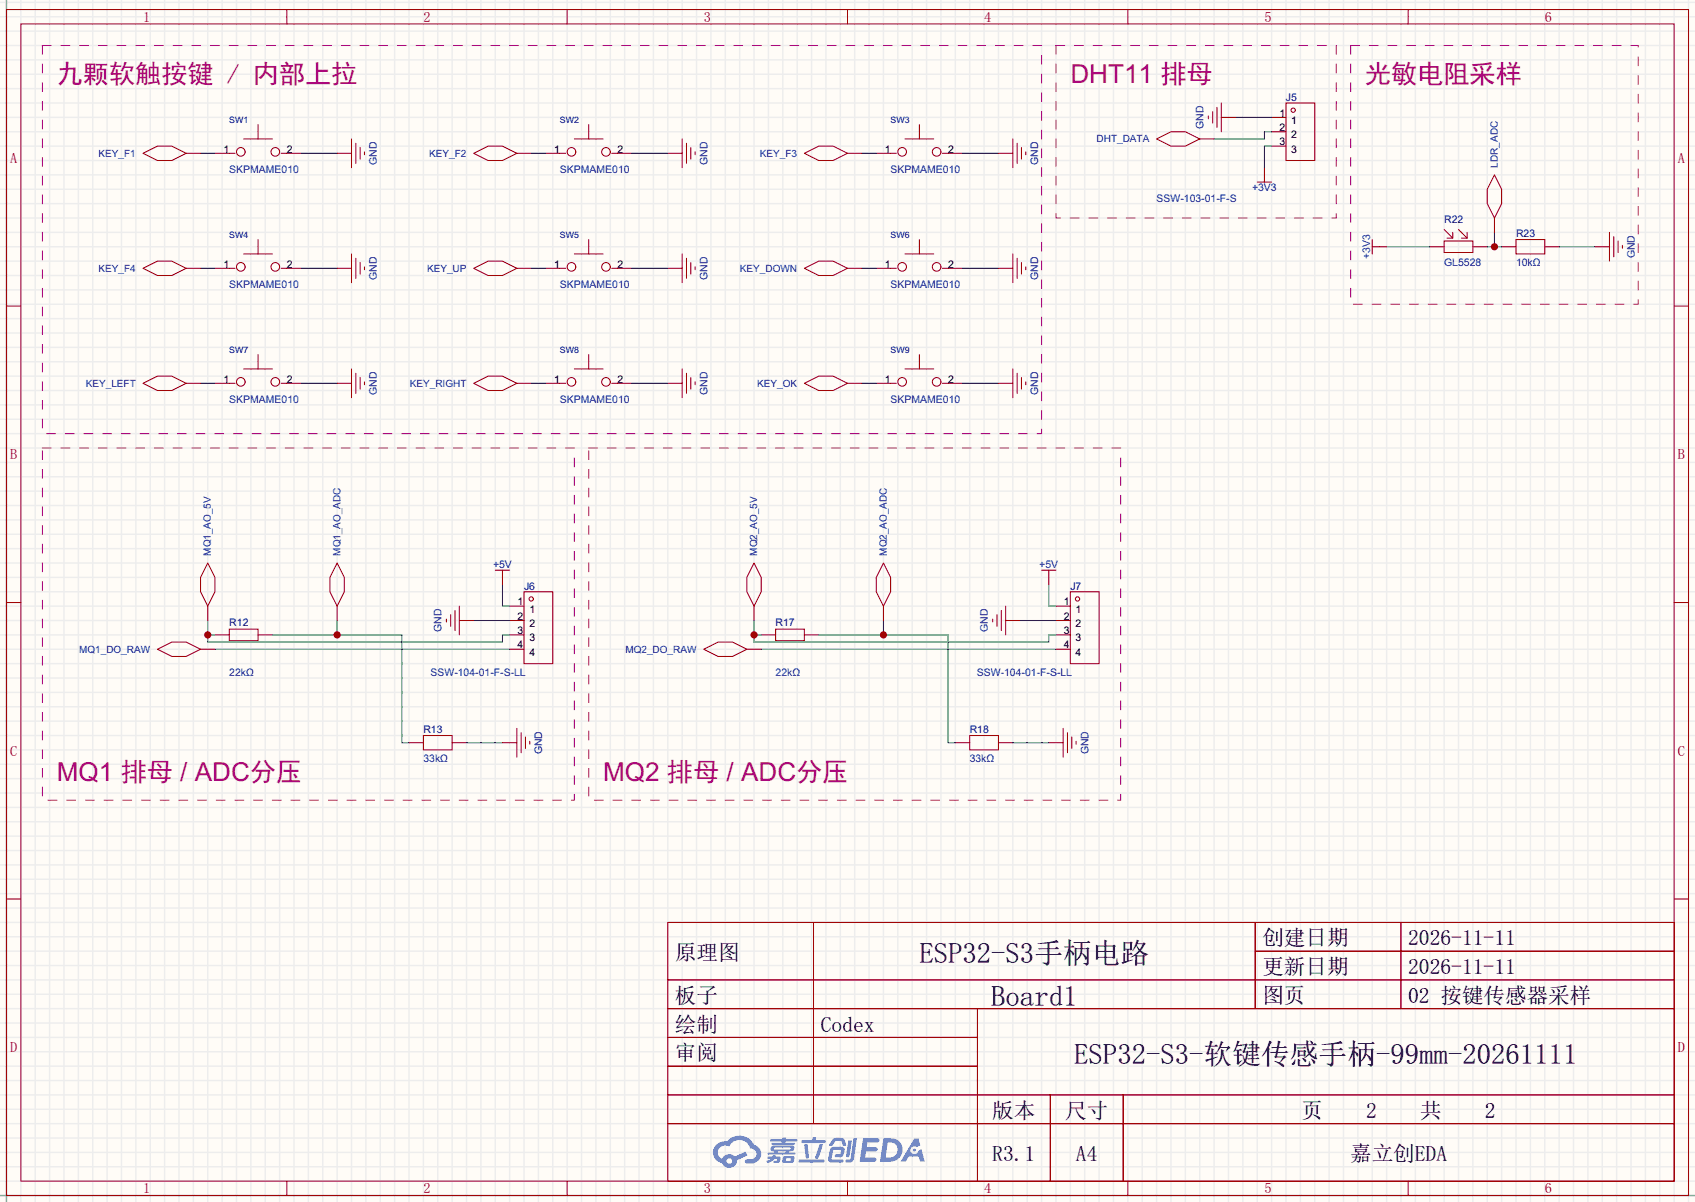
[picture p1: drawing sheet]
<svg xmlns="http://www.w3.org/2000/svg" width="299mm" height="212mm" viewBox="0 0 299 212" stroke-linecap="round" stroke-linejoin="round" font-family="sans-serif">
<path d="M0 0h299.5v212.4h-299.5z" fill="#fffcf7"/>
<g fill="none" stroke="#ededed" stroke-width=".25">
<path d="M0 .4h299.5M0 3h299.5M0 5.5h299.5M0 8h299.5M0 10.6h299.5M0 13.1h299.5M0 15.7h299.5M0 18.2h299.5M1.1 0v212.4M3.7 0v212.4M6.2 0v212.4M8.8 0v212.4"/>
<path d="M11.3 0v212.4M13.8 0v212.4M16.4 0v212.4M18.9 0v212.4M21.5 0v212.4M24 0v212.4M26.5 0v212.4M29.1 0v212.4M31.6 0v212.4M34.2 0v212.4M36.7 0v212.4M39.2 0v212.4"/>
<path d="M41.8 0v212.4M44.3 0v212.4M46.9 0v212.4M49.4 0v212.4M51.9 0v212.4M54.5 0v212.4M57 0v212.4M59.6 0v212.4M62.1 0v212.4M64.6 0v212.4M67.2 0v212.4M69.7 0v212.4"/>
<path d="M72.3 0v212.4M74.8 0v212.4M77.3 0v212.4M79.9 0v212.4M82.4 0v212.4M85 0v212.4M87.5 0v212.4M90 0v212.4M92.6 0v212.4M95.1 0v212.4M97.7 0v212.4M100.2 0v212.4"/>
<path d="M102.7 0v212.4M105.3 0v212.4M107.8 0v212.4M110.4 0v212.4M112.9 0v212.4M115.4 0v212.4M118 0v212.4M120.5 0v212.4M123.1 0v212.4M125.6 0v212.4M128.1 0v212.4M130.7 0v212.4"/>
<path d="M133.2 0v212.4M135.8 0v212.4M138.3 0v212.4M140.8 0v212.4M143.4 0v212.4M145.9 0v212.4M148.5 0v212.4M151 0v212.4M153.5 0v212.4M156.1 0v212.4M158.6 0v212.4M161.2 0v212.4"/>
<path d="M163.7 0v212.4M166.2 0v212.4M168.8 0v212.4M171.3 0v212.4M173.9 0v212.4M176.4 0v212.4M178.9 0v212.4M181.5 0v212.4M184 0v212.4M186.6 0v212.4M189.1 0v212.4M191.6 0v212.4"/>
<path d="M194.2 0v212.4M196.7 0v212.4M199.3 0v212.4M201.8 0v212.4M204.3 0v212.4M206.9 0v212.4M209.4 0v212.4M212 0v212.4M214.5 0v212.4M217 0v212.4M219.6 0v212.4M222.1 0v212.4"/>
<path d="M224.7 0v212.4M227.2 0v212.4M229.7 0v212.4M232.3 0v212.4M234.8 0v212.4M237.4 0v212.4M239.9 0v212.4M242.4 0v212.4M245 0v212.4M247.5 0v212.4M250.1 0v212.4M252.6 0v212.4"/>
<path d="M255.1 0v212.4M257.7 0v212.4M260.2 0v212.4M262.8 0v212.4M265.3 0v212.4M267.8 0v212.4M270.4 0v212.4M272.9 0v212.4M275.5 0v212.4M278 0v212.4M280.5 0v212.4M283.1 0v212.4"/>
<path d="M285.6 0v212.4M288.2 0v212.4M290.7 0v212.4M293.2 0v212.4M295.8 0v212.4M298.3 0v212.4M0 20.7h299.5M0 23.3h299.5M0 25.8h299.5M0 28.4h299.5M0 30.9h299.5M0 33.4h299.5"/>
<path d="M0 36h299.5M0 38.5h299.5M0 41.1h299.5M0 43.6h299.5M0 46.1h299.5M0 48.7h299.5M0 51.2h299.5M0 53.8h299.5M0 56.3h299.5M0 58.8h299.5M0 61.4h299.5M0 63.9h299.5"/>
<path d="M0 66.5h299.5M0 69h299.5M0 71.5h299.5M0 74.1h299.5M0 76.6h299.5M0 79.2h299.5M0 81.7h299.5M0 84.2h299.5M0 86.8h299.5M0 89.3h299.5M0 91.9h299.5M0 94.4h299.5"/>
<path d="M0 96.9h299.5M0 99.5h299.5M0 102h299.5M0 104.6h299.5M0 107.1h299.5M0 109.6h299.5M0 112.2h299.5M0 114.7h299.5M0 117.3h299.5M0 119.8h299.5M0 122.3h299.5M0 124.9h299.5"/>
<path d="M0 127.4h299.5M0 130h299.5M0 132.5h299.5M0 135h299.5M0 137.6h299.5M0 140.1h299.5M0 142.7h299.5M0 145.2h299.5M0 147.7h299.5M0 150.3h299.5M0 152.8h299.5M0 155.4h299.5"/>
<path d="M0 157.9h299.5M0 160.4h299.5M0 163h299.5M0 165.5h299.5M0 168.1h299.5M0 170.6h299.5M0 173.1h299.5M0 175.7h299.5M0 178.2h299.5M0 180.8h299.5M0 183.3h299.5M0 185.8h299.5"/>
<path d="M0 188.4h299.5M0 190.9h299.5M0 193.5h299.5M0 196h299.5M0 198.5h299.5M0 201.1h299.5M0 203.6h299.5M0 206.2h299.5M0 208.7h299.5M0 211.2h299.5"/>
</g>
<path d="M1.1 0v212.4M0 211.2h299.5" fill="none" stroke="#999" stroke-width=".25"/>
<g fill="none" stroke="#a10000" stroke-width=".18">
<path d="M1.1 1.7h297.2v209.5h-297.2zM3.7 4.2h292.1v204.5h-292.1zM50.7 1.7v2.5M100.2 1.7v2.5M149.7 1.7v2.5M199.3 1.7v2.5M248.8 1.7v2.5M1.1 54.1h2.6M295.8 54.1h2.5M1.1 106.5h2.6M295.8 106.5h2.5M1.1 158.9h2.6"/>
<path d="M295.8 158.9h2.5M118 163h177.8v45.7h-177.8zM118 173.1h177.8M118 178.2h177.8M143.7 163v35.5M172.7 178.2v30.5M221.8 163v15.2M221.8 168.1h74M247.5 163v15.2M118 183.3h54.7M118 193.5h177.8M118 188.4h54.7"/>
<path d="M118 198.5h177.8M185.6 193.5v15.2M198.4 193.5v15.2M50.7 208.7v2.5M100.2 208.7v2.5M149.7 208.7v2.5M199.3 208.7v2.5M248.8 208.7v2.5"/>
</g>
<g fill="#5487ff">
<path d="M152.5 201.1h1.6a1.34 1.34 0 0 1 1.2 .2 .37 .37 0 0 1-.3 .5h-1.7l-.2 .9h1.6a.37 .37 0 0 1 .4 .4 .37 .37 0 0 1-.4 .3h-1.7l-.2 1.1h.8a1.26 1.26 0 0 1 1.2 .2 .36 .36 0 0 1-.3 .6h-2.6z"/>
<path d="M161.5 201.2h.8l.3 1.2-.6 .3a.72 .72 0 0 0-1.1 .2 .72 .72 0 0 0 .3 1 .72 .72 0 0 0 1-.4l.1-.2 .5-.2 .6 2.1h-.8l-.3-.8h-1.8l-.5 .8h-.9z"/>
<path d="M149.9 201.5h.6l-.4 2.7a.31 .31 0 0 1-.3 .3 .31 .31 0 0 1-.3-.3z"/>
<path d="M150.8 201.1h.6l-.5 3.6a.97 .97 0 0 1-1.5 .5l.1-.3h.6l.2-.2z"/>
<path d="M147.1 201.3l.5-.2h1.3l.3 .4 .3 .8-.1 .2h-.5l-.3-.9h-.8l-.2 .1-.6 .8-.5-.1v-.1z"/>
<path d="M146.8 202.9l.4-.3h1.5a.69 .69 0 0 1 .5 .5 .69 .69 0 0 1-.1 .7 .74 .74 0 0 1-.8 .7h-.6a.27 .27 0 0 1-.2-.3 .27 .27 0 0 1 .3-.3h.6l.2-.7h-1.4l-.3 1.6 1.9 .1a.28 .28 0 0 1 .2 .3 .28 .28 0 0 1-.3 .2h-1.9l-.4-.3-.1-.4z"/>
<path d="M141.1 204.9h4.3a.28 .28 0 0 1 .3 .3 .28 .28 0 0 1-.3 .2h-4.2l-.1-.1z"/>
<path d="M144.8 202.2h.6l-.8 2.4a.3 .3 0 0 1-.4 .2 .3 .3 0 0 1-.2-.3z"/>
<path d="M142.1 202.2h.6l.2 2.2-.2 .3-.4-.2z"/>
<path d="M141.7 201.4h1.8l.2-.5h.5l-.1 .5h1.5a.27 .27 0 0 1 .3 .3 .27 .27 0 0 1-.3 .3h-3.8l-.2-.2z"/>
<path d="M135.7 204.3h.8v-.1l.6-.1-.1 .2 .8 .1a.7 .7 0 0 1-.5 1.1h-.6v-.4l.6-.1v-.2l-.4-.1a2.13 2.13 0 0 1-1.3 .8l-.2-.4 .8-.3h-.6z"/>
<path d="M136.1 201.3h2.1l.1-.3h.6l-.1 .3h1.9l.2 .2-.2 .2h-1.9l-.1 .2h1.6l.2 .2-.2 .2h-3.9l-.1-.2v-.2h1.8v-.2h-1.9l-.1-.1z"/>
<path d="M156.1 201.1l-.6 4.2h1.4a2.14 2.14 0 0 0 2.6-2.2 2.14 2.14 0 0 0-2.7-2zM156.8 201.8a1.37 1.37 0 0 1 1.8 1.2 1.37 1.37 0 0 1-1.5 1.5h-.7z"/>
<path d="M136.3 202.6a.47 .47 0 0 0-.2 .6 .47 .47 0 0 0 .6 .2l.1 .2h-1.1l-.1 .4h4.7l.2-.1-.1-.3h-1l.1-.2a.6 .6 0 0 0 .7-.2 .6 .6 0 0 0 0-.7l-3.5-.1zM136.8 202.8h2.8l.1 .1-.1 .2h-2.8zM137.4 203.4h1.4l-.1 .2h-1.2z"/>
<path d="M138.4 204.4a.9 .9 0 0 0-.1 1 2.48 2.48 0 0 0 1.9-.1 .84 .84 0 0 0 0-1h-1.4zM138.9 204.7l.7-.1 .1 .1v.3l-.2 .1h-.7z"/>
<path d="M126.6 202.2a1.91 1.91 0 0 0-.5 2 1.91 1.91 0 0 0 1.5 1.3 1.35 1.35 0 0 0 1.5 .9 1.35 1.35 0 0 0 1.1-1.4l1.9-.9-.4-.6-1.8 .8a1.41 1.41 0 0 0-2.3 .4 1.25 1.25 0 0 1-.6-1.7 1.25 1.25 0 0 1 1.8-.4 1.97 1.97 0 0 1 2-1.2 1.97 1.97 0 0 1 1.8 1.5 .96 .96 0 0 1 1 .9 .96 .96 0 0 1-.9 1h-.6a.39 .39 0 0 0-.5 .3 .39 .39 0 0 0 .4 .5 1.87 1.87 0 0 0 1.9-.5 1.87 1.87 0 0 0 .4-2.1l-.7-.6-.4-.1a2.86 2.86 0 0 0-4.8-.6h-.3a2.27 2.27 0 0 0-1.5 .5zM128.4 205.2a.5 .5 0 0 1 1 0 .5 .5 0 0 1-1 0z"/>
<circle cx="161.6" cy="203.2" r=".27"/>
</g>
<g fill="none" stroke="#870000" stroke-width=".18">
<path d="M38 27.1h2.5M50.7 27.1h2.5M96.4 27.1h2.5M109.1 27.1h2.5M154.8 27.1h2.6M167.5 27.1h2.6M224.7 20.7h2.5M224.7 23.3h2.5M224.7 25.8h2.5M38 47.4h2.5M50.7 47.4h2.5M96.4 47.4h2.5"/>
<path d="M109.1 47.4h2.5M154.8 47.4h2.6M167.5 47.4h2.6M252.6 43.6h2.5M260.2 43.6h2.6M265.3 43.6h2.5M272.9 43.6h2.6M38 67.7h2.5M50.7 67.7h2.5M96.4 67.7h2.5M109.1 67.7h2.5M154.8 67.7h2.6"/>
<path d="M167.5 67.7h2.6M38 112.2h2.5M45.6 112.2h2.5M90 114.7h2.6M90 112.2h2.6M90 109.6h2.6M90 107.1h2.6M134.5 112.2h2.5M142.1 112.2h2.6M186.6 114.7h2.5M186.6 112.2h2.5M186.6 109.6h2.5"/>
<path d="M186.6 107.1h2.5M72.3 131.2h2.5M79.9 131.2h2.5M168.8 131.2h2.5M176.4 131.2h2.5"/>
</g>
<g fill="none" stroke="#a10000" stroke-width=".18">
<path d="M227.2 18.2h5.1v10.2h-5.1zM40.5 27.1h1M43.1 24.5h5M45.6 22v2.5M49.7 27.1h1M98.9 27.1h1M101.5 24.5h5.1M104 22v2.5M108.1 27.1h1M157.4 27.1h1M159.9 24.5h5.1M162.4 22v2.5"/>
<path d="M166.5 27.1h1M40.5 47.4h1M43.1 44.9h5M45.6 42.3v2.6M49.7 47.4h1M98.9 47.4h1M101.5 44.9h5.1M104 42.3v2.6M108.1 47.4h1M157.4 47.4h1M159.9 44.9h5.1M162.4 42.3v2.6"/>
<path d="M166.5 47.4h1M255.1 42.6h5.1v2h-5.1zM255.1 40.6l1.6 1.5M256.7 41.1v1h-1M257.7 40.6l1.5 1.5M259.2 41.1v1h-1M267.8 42.3h5.1v2.6h-5.1zM40.5 67.7h1M43.1 65.2h5M45.6 62.6v2.6M49.7 67.7h1M98.9 67.7h1"/>
<path d="M101.5 65.2h5.1M104 62.6v2.6M108.1 67.7h1M157.4 67.7h1M159.9 65.2h5.1M162.4 62.6v2.6M166.5 67.7h1M40.5 111.2h5.1v2h-5.1zM92.6 104.6h5.1v12.7h-5.1zM137 111.2h5.1v2h-5.1zM189.1 104.6h5.1v12.7h-5.1zM74.8 130h5.1v2.5h-5.1z"/>
<path d="M171.3 130h5.1v2.5h-5.1z"/>
<circle cx="228.5" cy="19.5" r=".38"/>
<circle cx="42.5" cy="26.8" r=".76"/>
<circle cx="48.6" cy="26.8" r=".76"/>
<circle cx="101" cy="26.8" r=".76"/>
<circle cx="107.1" cy="26.8" r=".76"/>
<circle cx="159.4" cy="26.8" r=".76"/>
<circle cx="165.5" cy="26.8" r=".76"/>
<circle cx="42.5" cy="47.2" r=".76"/>
<circle cx="48.6" cy="47.2" r=".76"/>
<circle cx="101" cy="47.2" r=".76"/>
<circle cx="107.1" cy="47.2" r=".76"/>
<circle cx="159.4" cy="47.2" r=".76"/>
<circle cx="165.5" cy="47.2" r=".76"/>
<circle cx="42.5" cy="67.5" r=".76"/>
<circle cx="48.6" cy="67.5" r=".76"/>
<circle cx="101" cy="67.5" r=".76"/>
<circle cx="107.1" cy="67.5" r=".76"/>
<circle cx="159.4" cy="67.5" r=".76"/>
<circle cx="165.5" cy="67.5" r=".76"/>
<circle cx="93.9" cy="105.8" r=".38"/>
<circle cx="190.4" cy="105.8" r=".38"/>
</g>
<path d="M224.7 23.3h-1.3v1.2h-8.9M224.7 25.8h-1.3v3.8M262.8 43.6h2.5M264 41.1v2.5" fill="none" stroke="#008700" stroke-width=".18"/>
<circle cx="264" cy="43.6" r=".63" fill="#c00"/>
<path d="M36.7 112.2h1.3M36.7 109.6v3.8h52.1v-1.2h1.2" fill="none" stroke="#008700" stroke-width=".18"/>
<circle cx="36.7" cy="112.2" r=".63" fill="#c00"/>
<path d="M48.1 112.2h22.9v19h1.3M59.6 109.6v2.6" fill="none" stroke="#008700" stroke-width=".18"/>
<circle cx="59.6" cy="112.2" r=".63" fill="#c00"/>
<path d="M88.8 103.3v3.8h1.2M133.2 112.2h1.3M133.2 109.6v3.8h52.1v-1.2h1.3" fill="none" stroke="#008700" stroke-width=".18"/>
<circle cx="133.2" cy="112.2" r=".63" fill="#c00"/>
<path d="M144.7 112.2h22.8v19h1.3M156.1 109.6v2.6" fill="none" stroke="#008700" stroke-width=".18"/>
<circle cx="156.1" cy="112.2" r=".63" fill="#c00"/>
<g fill="none" stroke="#008700" stroke-width=".18">
<path d="M35.4 27.1h2.6M53.2 27.1h6.4M93.9 27.1h2.5M111.6 27.1h6.4M152.3 27.1h2.5M170.1 27.1h6.3M218.3 20.7h6.4M35.4 47.4h2.6M53.2 47.4h6.4M93.9 47.4h2.5M111.6 47.4h6.4M152.3 47.4h2.5"/>
<path d="M170.1 47.4h6.3M245 43.6h7.6M275.5 43.6h6.3M35.4 67.7h2.6M53.2 67.7h6.4M93.9 67.7h2.5M111.6 67.7h6.4M152.3 67.7h2.5M170.1 67.7h6.3M38 114.7h52M83.7 109.6h6.3M134.5 114.7h52.1"/>
<path d="M180.2 109.6h6.4M185.3 103.3v3.8h1.3M82.4 131.2h6.4M178.9 131.2h6.4"/>
</g>
<g fill="none" stroke="#870000" stroke-width=".18">
<path d="M32.9 27.1h2.5M59.6 27.1h2.5M91.3 27.1h2.6M118 27.1h2.5M149.7 27.1h2.6M176.4 27.1h2.5M212 24.5h2.5M215.8 20.7h2.5M223.4 29.6v1.3M264 38.5v2.6M32.9 47.4h2.5M59.6 47.4h2.5"/>
<path d="M91.3 47.4h2.6M118 47.4h2.5M149.7 47.4h2.6M176.4 47.4h2.5M243.7 43.6h1.3M281.8 43.6h2.6M32.9 67.7h2.5M59.6 67.7h2.5M91.3 67.7h2.6M118 67.7h2.5M149.7 67.7h2.6M176.4 67.7h2.5"/>
<path d="M35.4 114.7h2.6M36.7 107.1v2.5M59.6 107.1v2.5M81.2 109.6h2.5M88.8 102v1.3M132 114.7h2.5M133.2 107.1v2.5M156.1 107.1v2.5M177.7 109.6h2.5M185.3 102v1.3M88.8 131.2h2.5M185.3 131.2h2.5"/>
</g>
<g fill="none" stroke="#a10000" stroke-width=".18">
<path d="M214.2 19.7v2.1M215 19v3.5M215.8 18.2v5.1M25.3 27.1l2.5-1.3h2.6l2.5 1.3-2.5 1.3h-2.6zM62.1 24.5v5.1M62.9 25.3v3.6M63.6 26.1v2M64.4 26.8v.5M83.7 27.1l2.5-1.3h2.6l2.5 1.3-2.5 1.3h-2.6zM120.5 24.5v5.1M121.3 25.3v3.6M122 26.1v2"/>
<path d="M122.8 26.8v.5M142.1 27.1l2.6-1.3h2.5l2.5 1.3-2.5 1.3h-2.5zM178.9 24.5v5.1M179.7 25.3v3.6M180.5 26.1v2M181.2 26.8v.5M204.3 24.5l2.6-1.2h2.5l2.6 1.2-2.6 1.3h-2.5zM213.5 20.5v.5M222.1 32.2h2.6M223.4 30.9v1.3M264 30.9l1.3 2.5v2.6l-1.3 2.5-1.2-2.5v-2.6zM25.3 47.4l2.5-1.3h2.6l2.5 1.3-2.5 1.3h-2.6z"/>
<path d="M62.1 44.9v5M62.9 45.6v3.6M63.6 46.4v2M64.4 47.2v.5M83.7 47.4l2.5-1.3h2.6l2.5 1.3-2.5 1.3h-2.6zM120.5 44.9v5M121.3 45.6v3.6M122 46.4v2M122.8 47.2v.5M142.1 47.4l2.6-1.3h2.5l2.5 1.3-2.5 1.3h-2.5zM178.9 44.9v5M179.7 45.6v3.6"/>
<path d="M180.5 46.4v2M181.2 47.2v.5M242.4 42.3v2.6M242.4 43.6h1.3M284.4 41.1v5M285.1 41.8v3.6M285.9 42.6v2M286.6 43.3v.6M25.3 67.7l2.5-1.2h2.6l2.5 1.2-2.5 1.3h-2.6zM62.1 65.2v5.1M62.9 66v3.5M63.6 66.7v2"/>
<path d="M64.4 67.5v.5M83.7 67.7l2.5-1.2h2.6l2.5 1.2-2.5 1.3h-2.6zM120.5 65.2v5.1M121.3 66v3.5M122 66.7v2M122.8 67.5v.5M142.1 67.7l2.6-1.2h2.5l2.5 1.2-2.5 1.3h-2.5zM178.9 65.2v5.1M179.7 66v3.5M180.5 66.7v2M181.2 67.5v.5M36.7 99.5l1.3 2.5v2.6l-1.3 2.5-1.3-2.5v-2.6z"/>
<path d="M59.6 99.5l1.2 2.5v2.6l-1.2 2.5-1.3-2.5v-2.6zM133.2 99.5l1.3 2.5v2.6l-1.3 2.5-1.2-2.5v-2.6zM156.1 99.5l1.3 2.5v2.6l-1.3 2.5-1.3-2.5v-2.6zM27.8 114.7l2.6-1.3h2.5l2.5 1.3-2.5 1.3h-2.5zM78.9 109.4v.5M79.6 108.6v2.1M80.4 107.9v3.5M81.2 107.1v5.1M87.5 100.7h2.5M88.8 100.7v1.3M124.3 114.7l2.6-1.3h2.5l2.6 1.3-2.6 1.3h-2.5zM175.4 109.4v.5"/>
<path d="M176.1 108.6v2.1M176.9 107.9v3.5M177.7 107.1v5.1M184 100.7h2.6M185.3 100.7v1.3M91.3 128.7v5.1M92.1 129.5v3.5M92.8 130.2v2M93.6 131v.5M187.8 128.7v5.1M188.6 129.5v3.5M189.4 130.2v2"/>
<path d="M190.1 131v.5"/>
</g>
<path d="M7.5 8h176.5v68.6h-176.5zM186.6 8h49.5v30.5h-49.5zM238.6 8h50.8v45.8h-50.8zM7.5 79.2h94v62.2h-94zM104 79.2h94v62.2h-94z" fill="none" stroke="#ab00ab" stroke-width=".18" stroke-dasharray="1.5 1.8"/>
<g font-size="5.1">
<text x="162.4" y="170.2">E</text>
<text x="165" y="170.2">S</text>
<text x="167.5" y="170.2">P</text>
<text x="170" y="170.2">3</text>
<text x="172.6" y="170.2">2</text>
<text x="175.1" y="170.2">-</text>
<text x="177.7" y="170.2">S</text>
<text x="180.2" y="170.2">3</text>
<text x="182.7" y="170.2">手</text>
<text x="187.8" y="170.2">柄</text>
<text x="192.9" y="170.2">电</text>
<text x="198" y="170.2">路</text>
<text x="175.1" y="177.8">Board1</text>
<text x="189.8" y="188">E</text>
<text x="192.3" y="188">S</text>
<text x="194.9" y="188">P</text>
<text x="197.4" y="188">3</text>
<text x="199.9" y="188">2</text>
<text x="202.5" y="188">-</text>
<text x="205" y="188">S</text>
<text x="207.6" y="188">3</text>
<text x="210.1" y="188">-</text>
<text x="212.6" y="188">软</text>
<text x="217.7" y="188">键</text>
<text x="222.8" y="188">传</text>
<text x="227.9" y="188">感</text>
<text x="233" y="188">手</text>
<text x="238" y="188">柄</text>
<text x="243.1" y="188">-</text>
<text x="245.7" y="188">9</text>
<text x="248.2" y="188">9</text>
<text x="250.7" y="188">m</text>
<text x="253.3" y="188">m</text>
<text x="255.8" y="188">-</text>
<text x="258.4" y="188">2</text>
<text x="260.9" y="188">0</text>
<text x="263.4" y="188">2</text>
<text x="266" y="188">6</text>
<text x="268.5" y="188">1</text>
<text x="271.1" y="188">1</text>
<text x="273.6" y="188">1</text>
<text x="276.1" y="188">1</text>
</g>
<g font-size="4.6" fill="#a0a">
<text x="10" y="14.7">九颗软触按键 / 内部上拉</text>
<text x="189.1" y="14.7">D</text>
<text x="192.4" y="14.7">HT11</text>
<text x="205" y="14.7">排</text>
<text x="209.6" y="14.7">母</text>
<text x="241.2" y="14.7">光敏电阻采样</text>
<text x="10" y="137.9">M</text>
<text x="13.9" y="137.9">Q</text>
<text x="17.5" y="137.9">1</text>
<text x="21.3" y="137.9">排母</text>
<text x="31.8" y="137.9">/</text>
<text x="34.4" y="137.9">A</text>
<text x="37.5" y="137.9">DC分压</text>
<text x="106.6" y="137.9">M</text>
<text x="110.4" y="137.9">Q</text>
<text x="114" y="137.9">2</text>
<text x="117.8" y="137.9">排母</text>
<text x="128.4" y="137.9">/</text>
<text x="130.9" y="137.9">A</text>
<text x="134" y="137.9">DC分压</text>
</g>
<g font-size="3.8">
<text x="223" y="167">创建日期</text>
<text x="248.8" y="167">2026-11-11</text>
<text x="119.3" y="169.6">原理图</text>
<text x="223" y="172.1">更新日期</text>
<text x="248.8" y="172.1">2026-11-11</text>
<text x="119.3" y="177.2">板子</text>
<text x="223" y="177.2">图页</text>
<text x="248.8" y="177.2">0</text>
<text x="250.7" y="177.2">2</text>
<text x="254.5" y="177.2">按</text>
<text x="258.3" y="177.2">键传</text>
<text x="265.9" y="177.2">感器</text>
<text x="273.5" y="177.2">采样</text>
<text x="119.3" y="182.3">绘制</text>
<text x="145" y="182.3">Codex</text>
<text x="119.3" y="187.4">审阅</text>
<text x="175.3" y="197.5">版本</text>
<text x="188.2" y="197.5">尺寸</text>
<text x="230" y="197.5">页</text>
<text x="241.4" y="197.5">2</text>
<text x="250.9" y="197.5">共</text>
<text x="262.4" y="197.5">2</text>
<text x="175.3" y="205.1">R3.1</text>
<text x="190.1" y="205.1">A4</text>
<text x="238.5" y="205.1">嘉立创EDA</text>
</g>
<g font-size="2.5" fill="#a00000">
<text x="25.3" y="3.8">1</text>
<text x="74.8" y="3.8">2</text>
<text x="124.3" y="3.8">3</text>
<text x="173.9" y="3.8">4</text>
<text x="223.4" y="3.8">5</text>
<text x="272.9" y="3.8">6</text>
<text x="1.8" y="28.8">A</text>
<text x="296.4" y="28.8">A</text>
<text x="1.8" y="81.2">B</text>
<text x="296.4" y="81.2">B</text>
<text x="1.8" y="133.5">C</text>
<text x="296.4" y="133.5">C</text>
<text x="1.8" y="185.9">D</text>
<text x="296.4" y="185.9">D</text>
<text x="25.3" y="210.9">1</text>
<text x="74.8" y="210.9">2</text>
<text x="124.3" y="210.9">3</text>
<text x="173.9" y="210.9">4</text>
<text x="223.4" y="210.9">5</text>
<text x="272.9" y="210.9">6</text>
</g>
<g font-size="1.8" fill="#000080">
<text x="227.2" y="17.8">J5</text>
<text x="255.1" y="39.4">R22</text>
<text x="267.8" y="42">R23</text>
<text x="92.6" y="104.2">J6</text>
<text x="189.1" y="104.2">J7</text>
<text x="40.5" y="110.5">R12</text>
<text x="137" y="110.5">R17</text>
<text x="74.8" y="129.6">R13</text>
<text x="171.3" y="129.6">R18</text>
</g>
<g font-size="1.8" fill="#00f">
<text x="212.6" y="22.8" transform="rotate(-90 212.6 22.8)">GND</text>
<text x="17.4" y="27.7">KEY_F1</text>
<text x="66.6" y="29.1" transform="rotate(-90 66.6 29.1)">GND</text>
<text x="75.8" y="27.7">KEY_F2</text>
<text x="125" y="29.1" transform="rotate(-90 125 29.1)">GND</text>
<text x="134.3" y="27.7">KEY_F3</text>
<text x="183.4" y="29.1" transform="rotate(-90 183.4 29.1)">GND</text>
<text x="193.7" y="25.1">DHT_DATA</text>
<text x="264.6" y="29.6" transform="rotate(-90 264.6 29.6)">LDR_ADC</text>
<text x="40.5" y="30.5">SKPMAME010</text>
<text x="98.9" y="30.5">SKPMAME010</text>
<text x="157.4" y="30.5">SKPMAME010</text>
<text x="204.3" y="35.6">SSW-103-01-F-S</text>
<text x="221.2" y="33.8">+3V3</text>
<text x="17.4" y="48">KEY_F4</text>
<text x="75.4" y="48">KEY_UP</text>
<text x="130.7" y="48">KEY_DOWN</text>
<text x="242.1" y="45.8" transform="rotate(-90 242.1 45.8)">+3V3</text>
<text x="255.1" y="47">GL5528</text>
<text x="267.8" y="47">10kΩ</text>
<text x="288.8" y="45.7" transform="rotate(-90 288.8 45.7)">GND</text>
<text x="40.5" y="50.8">SKPMAME010</text>
<text x="66.6" y="49.5" transform="rotate(-90 66.6 49.5)">GND</text>
<text x="98.9" y="50.8">SKPMAME010</text>
<text x="125" y="49.5" transform="rotate(-90 125 49.5)">GND</text>
<text x="157.4" y="50.8">SKPMAME010</text>
<text x="183.4" y="49.5" transform="rotate(-90 183.4 49.5)">GND</text>
<text x="15.2" y="68.3">KEY_LEFT</text>
<text x="40.5" y="71.2">SKPMAME010</text>
<text x="66.6" y="69.8" transform="rotate(-90 66.6 69.8)">GND</text>
<text x="72.4" y="68.3">KEY_RIGHT</text>
<text x="98.9" y="71.2">SKPMAME010</text>
<text x="125" y="69.8" transform="rotate(-90 125 69.8)">GND</text>
<text x="133.8" y="68.3">KEY_OK</text>
<text x="157.4" y="71.2">SKPMAME010</text>
<text x="183.4" y="69.8" transform="rotate(-90 183.4 69.8)">GND</text>
<text x="37.3" y="98.2" transform="rotate(-90 37.3 98.2)">MQ1_AO_5V</text>
<text x="60.1" y="98.2" transform="rotate(-90 60.1 98.2)">MQ1_AO_ADC</text>
<text x="87.1" y="100.4">+5V</text>
<text x="133.8" y="98.2" transform="rotate(-90 133.8 98.2)">MQ2_AO_5V</text>
<text x="156.7" y="98.2" transform="rotate(-90 156.7 98.2)">MQ2_AO_ADC</text>
<text x="183.6" y="100.4">+5V</text>
<text x="78" y="111.7" transform="rotate(-90 78 111.7)">GND</text>
<text x="174.5" y="111.7" transform="rotate(-90 174.5 111.7)">GND</text>
<text x="14" y="115.3">MQ1_DO_RAW</text>
<text x="40.5" y="119.4">22kΩ</text>
<text x="76.1" y="119.4">SSW-104-01-F-S-LL</text>
<text x="110.5" y="115.3">MQ2_DO_RAW</text>
<text x="137" y="119.4">22kΩ</text>
<text x="172.6" y="119.4">SSW-104-01-F-S-LL</text>
<text x="74.8" y="134.7">33kΩ</text>
<text x="95.8" y="133.3" transform="rotate(-90 95.8 133.3)">GND</text>
<text x="171.3" y="134.7">33kΩ</text>
<text x="192.3" y="133.3" transform="rotate(-90 192.3 133.3)">GND</text>
</g>
<g font-size="1.8">
<text x="226" y="20.6">1</text>
<text x="226" y="23.1">2</text>
<text x="228.1" y="21.9">1</text>
<text x="39.5" y="27">1</text>
<text x="50.7" y="27">2</text>
<text x="97.9" y="27">1</text>
<text x="109.1" y="27">2</text>
<text x="156.3" y="27">1</text>
<text x="167.5" y="27">2</text>
<text x="226" y="25.7">3</text>
<text x="228.1" y="24.4">2</text>
<text x="228.1" y="27">3</text>
<text x="39.5" y="47.3">1</text>
<text x="50.7" y="47.3">2</text>
<text x="97.9" y="47.3">1</text>
<text x="109.1" y="47.3">2</text>
<text x="156.3" y="47.3">1</text>
<text x="167.5" y="47.3">2</text>
<text x="39.5" y="67.6">1</text>
<text x="50.7" y="67.6">2</text>
<text x="97.9" y="67.6">1</text>
<text x="109.1" y="67.6">2</text>
<text x="156.3" y="67.6">1</text>
<text x="167.5" y="67.6">2</text>
<text x="91.4" y="107">1</text>
<text x="187.9" y="107">1</text>
<text x="91.4" y="112">3</text>
<text x="91.4" y="109.5">2</text>
<text x="93.5" y="113.3">3</text>
<text x="93.5" y="110.8">2</text>
<text x="93.5" y="108.2">1</text>
<text x="187.9" y="112">3</text>
<text x="187.9" y="109.5">2</text>
<text x="190" y="113.3">3</text>
<text x="190" y="110.8">2</text>
<text x="190" y="108.2">1</text>
<text x="91.4" y="114.6">4</text>
<text x="93.5" y="115.9">4</text>
<text x="187.9" y="114.6">4</text>
<text x="190" y="115.9">4</text>
</g>
<g font-size="1.6" fill="#000080">
<text x="40.5" y="21.7">SW1</text>
<text x="98.9" y="21.7">SW2</text>
<text x="157.4" y="21.7">SW3</text>
<text x="40.5" y="42">SW4</text>
<text x="98.9" y="42">SW5</text>
<text x="157.4" y="42">SW6</text>
<text x="40.5" y="62.3">SW7</text>
<text x="98.9" y="62.3">SW8</text>
<text x="157.4" y="62.3">SW9</text>
</g>
</svg>
